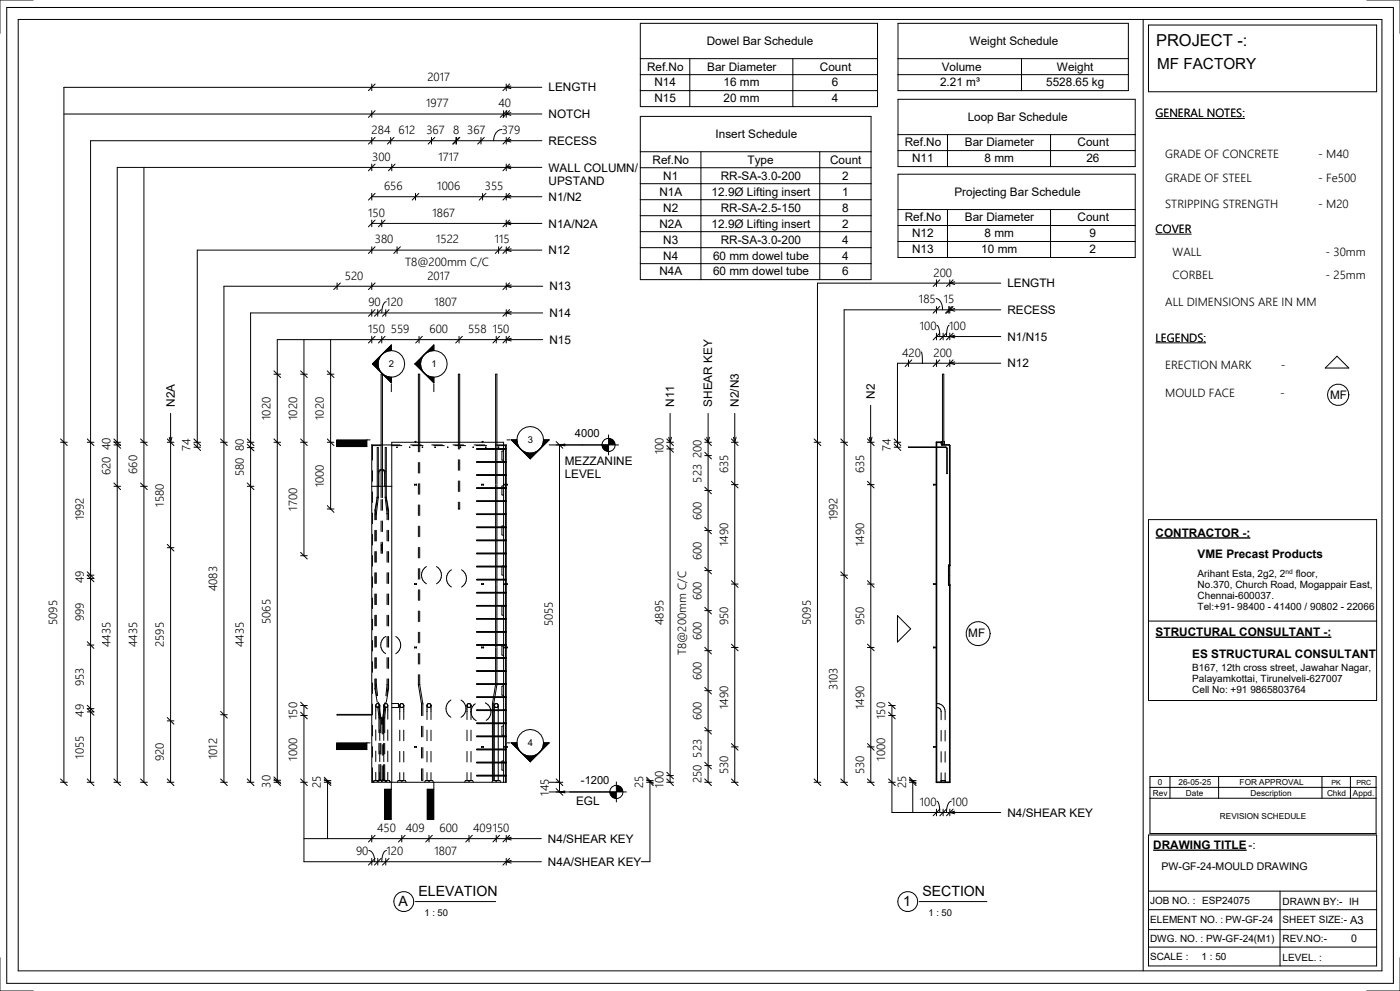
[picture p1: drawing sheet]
<svg xmlns="http://www.w3.org/2000/svg" width="420mm" height="297mm" viewBox="0 0 420 297" stroke-linecap="round" stroke-linejoin="round" font-family="sans-serif">
<g fill="#000">
<path d="M124.5 109.1l2.8-2.8-.6 .8-.5 2zM124.5 109.1h1.7l.1 1 1 1.8zM130.2 103.4v1.7l-2 .5-.9 .7zM127.3 111.9l.9 .7 2 .5v1.7zM101.1 131.9h9v2h-9zM119.1 134v.1zM122.9 134.1h.1zM126.8 134v.1zM130.6 134v.1zM134.4 134v.1zM138.2 134v.1zM141.9 134.1h.2z"/>
<path d="M145.7 134.1h.2zM149.6 134v.1zM153.4 131.9h1.7l.1 1 1.1 1.8zM159.1 135.9l2-.6 .8-.6-2.8 2.8zM156.3 134.7l.8 .6 2 .6v1.6zM163.1 131.9h1.7l-2.9 2.8 1.1-1.8zM168 133.4l1.5-.3v.6zM180.6 133.4h2v2a2 2 0 0 1-2-2zM182.6 131.4a2 2 0 0 1 2 2h-2zM128.2 236.6h2v9h-2z"/>
</g>
<g fill="none" stroke="#000" stroke-width=".3">
<path d="M111.5 25.2v2M111.5 33.2v2M112.5 33.2l-2 2M112.5 25.2l-2 2M150.6 38.8a3 3 0 0 0-2.5 3.4M151.1 33.2v2M151.9 25.2v2M151.9 33.2v2M152.1 33.2l-2 2M152.9 33.2l-2 2M152.9 25.2l-2 2M153.3 33.8l-1.5 .4 1.5 .4"/>
<path d="M153.3 25.8l-1.5 .4 1.5 .4M162.6 26.2h-143.4v208.3M162.6 34.2h-143.4M43.2 50.2v184.3M111.5 41.2v2M111.5 49.2v2M111.5 58v2M111.5 59h51.1M112.5 58l-2 2M112.5 49.2l-2 2M112.5 41.2l-2 2M117.2 41.2v2"/>
<path d="M117.6 49.2v2M118.2 41.2l-2 2M118.6 49.2l-2 2M124.7 58v2M125.7 58l-2 2M129.5 41.2v2M130.5 41.2l-2 2M136.8 41.2v2M137 41.2v2M137.8 41.2l-2 2M138 41.2l-2 2M144.3 41.2v2"/>
<path d="M144.8 58v2M145.3 41.2l-2 2M145.8 58l-2 2M151.9 41.2v2M151.9 49.2v2M151.9 58v2M152.9 41.2l-2 2M152.9 58l-2 2M152.9 49.2l-2 2M153.3 58.6l-1.5 .4 1.5 .4M153.3 49.8l-1.5 .4 1.5 .4M153.3 41.8l-1.5 .4 1.5 .4"/>
<path d="M162.6 50.2h-127.4v184.3M162.6 42.2h-135.4v192.3M111.5 66v2M111.5 74v2M111.5 67h51.1M112.5 74l-2 2M112.5 66l-2 2M114.5 66v2M115.6 66l-2.1 2M119.1 74v2M120.1 74l-2 2M149.6 74v2"/>
<path d="M150.6 74l-2 2M151.9 66v2M151.9 74v2M152.9 74l-2 2M152.9 66l-2 2M153.3 66.6l-1.5 .4 1.5 .4M153.4 74.6l-1.5 .4 1.5 .4M162.6 75h-103.4v59.1M101.1 84.8v2M102.1 84.8l-2 2M111.5 84.8v2M111.5 92.8v2"/>
<path d="M112.5 92.8l-2 2M112.5 84.8l-2 2M113.3 92.8v2M114.3 92.8l-2 2M115.7 92.8v2M115.9 90.4a3.2 3.2 0 0 0-1.4 3.4M116.7 92.8l-2 2M151.9 84.8v2M151.9 92.8v2M152.9 92.8l-2 2M152.9 84.8l-2 2M153.4 93.4l-1.5 .4 1.5 .4"/>
<path d="M153.4 85.4l-1.5 .4 1.5 .4M162.8 85.8h-95.6v148.7M162.8 93.8h-87.6v140.7M281 84.9h-35.7v47.7M281 92.9h-27.7v39.7M82.2 112.2h2M82.2 111.2l2 2M90.2 112.2h2M90.2 111.2l2 2M91.2 101.8v64.8M98.2 112.2h2M98.2 111.2l2 2"/>
<path d="M99.2 101.8v50.8M111.5 100.8v2M112.5 100.8l-2 2M114.5 100.8v2M115.6 100.8l-2.1 2M124.5 109.1l5.7 5.7v-1.7M124.5 109.1h1.7M125.7 100.8v2M126.2 109.1a4 4 0 0 0 4 4M126.7 100.8l-2 2M130.2 105.1a4 4 0 0 1 4 4 4 4 0 0 1-4 4M130.2 105.1a4 4 0 0 0-4 4 4 4 0 0 0 4 4"/>
<path d="M130.2 105.1a4 4 0 0 0-4 4M130.2 105.1v-1.7l-5.7 5.7M130.2 115.1v2.3M137.7 100.8v2M138.7 100.8l-2 2M148.9 100.8v2M149.9 100.8l-2 2M151.9 100.8v2M152.9 100.8l-2 2M153.4 101.4l-1.5 .4 1.5 .4M162.8 101.8h-79.6v132.7M272.6 108.9h-3.3v23.7"/>
<path d="M401.2 106.8l3.5 3.5h-7.1zM18.2 132.6h2M18.2 131.6l2 2M26.2 132.6h2M26.2 131.6l2 2M34.2 133.4h2M34.2 132.6h2M34.2 132.4l2 2M34.2 131.6l2 2M42.2 132.6h2M42.2 131.6l2 2M50.2 132.6h2"/>
<path d="M50.2 131.6l2 2M50.8 131.1l.4 1.5 .4-1.5M51.2 123.9v110.6M58.2 132.6h2M58.2 133.1l2 2M58.2 134.1h2M58.2 131.6l2 2M66.2 132.6h2M66.2 131.6l2 2M74.2 132.6h2M74.2 134.2h2M74.2 133.2l2 2"/>
<path d="M74.2 131.6l2 2M82.2 132.6h2M82.2 131.6l2 2M90.2 132.6h2M90.2 131.6l2 2M98.2 132.6h2M98.2 131.6l2 2M110.1 131.9v2h-9v-2h10M111.5 133.4v101.1h40.4v-101.1M111.5 133.4h8.5M111.5 133.4l.2 .2M111.7 133.6v4.3"/>
<path d="M111.7 133.6h2.5M117.4 133.6h3.2M119.1 134v.1zM122.9 134.1h.1zM123.2 133.4h3.2M123.8 133.6h3.2M124.6 132.6v-.3h.2v.3M124.6 132.4h.2M125.5 135.5v-23.3h.4v23.3M125.5 138.6v3.2M125.9 138.6v3.2M126.8 134v.1z"/>
<path d="M129.6 133.4h3.1M130.1 133.6h3.2M130.6 134v.1zM134.4 134v.1zM135.9 133.4h3.2M136.5 133.6h3.2M137.5 134.6v-22.4h.4v22.4M137.5 137.8v3.2M137.9 137.8v3.2M138.2 134v.1zM141.9 134.1h.2zM142.3 133.4h3.2"/>
<path d="M142.9 133.6h3.1M143.1 134.5l8.8 .1-8.8 .1zM143.1 138.4l8.8 .1-8.8 .1zM144.7 132.4h.2M144.7 132.6v-.3h.2v.3M145.7 134.1h.2zM148.6 133.4h3.3M148.7 134.5v-22.3h.4v22.3M148.7 134.7v3.7M148.7 138.6v3.7M149.1 134.7v3.7M149.1 138.6v3.7"/>
<path d="M149.2 133.6h2.5M149.6 134v.1zM151.1 135.1l-.5 .2v2.6l.5 .2M151.1 134.5v-1.9h-33.5v101.9M151.1 134.7v3.7M151.1 138.6v3.7M151.7 133.6v.9M151.7 134.7v3.7M151.7 138.6v3.7M151.9 133.4l-.2 .2M152.1 131.9h1M155.1 131.9a4 4 0 0 1 4-4 4 4 0 0 1 4 4"/>
<path d="M155.1 131.9a4 4 0 0 0 4 4 4 4 0 0 0 4-4M155.1 131.9a4 4 0 0 0 4 4M155.1 131.9h-1.7l5.7 5.6M159.1 135.9v1.6M163.1 131.9a4 4 0 0 1-4 4M163.1 131.9h1.7l-5.7 5.6M164.8 133.4h20.8M168 133.4l1.5-.3v.6zM182.6 130.4v6M200.1 132.6h2M200.1 133.6l2 2M200.1 134.6h2"/>
<path d="M200.1 131.6l2 2M200.7 131.1l.4 1.5 .4-1.5M201.1 123.9v110.6M211.5 132.6h2M211.5 135.6l2 2M211.5 136.6h2M211.5 131.6l2 2M212.1 131.1l.4 1.5 .4-1.5M212.5 123.9v110.6M219.5 132.6h2M219.5 131.6l2 2M220.1 131.1l.4 1.5 .4-1.5"/>
<path d="M220.5 123.9v110.6M272.6 134l11.4 .1 .2 .4v7.5h-.1v-7.5l-.2-.3-11.3-.1zM282.8 133.4v-21.2h.4v21.2M282.8 132.3l-.2 .1v1M283.2 132.3l.2 .1v1M34.2 145.8h2M34.2 144.8l2 2M42.2 145.8h2M42.2 144.8l2 2M74.2 145.8h2M74.2 144.8l2 2M98.2 152.6h2"/>
<path d="M98.2 151.6l2 2M111.5 145.8h6.1M111.7 141.1v3.2M111.7 147.5v3.2M111.7 153.8v3.2M112.5 159v3.2M112.6 159v3.2M112.9 159v3.2M112.9 154.1v1.7M112.9 154.1h.1M113 149.9a17.4 17.4 0 0 0-.5 5.9M113.2 149.1l-.1 .6"/>
<path d="M113.2 149.1l-.6 6.7M113.2 149.1h.1M113.5 149.1h.1M113.5 149l-.6 5.1M113.5 149v-14.8h-.3v14.9M113.7 145.8v-4a.87 .87 0 0 1 .8-.9 .87 .87 0 0 1 .9 .9v4M114.3 140.9v8.3M114.3 149.7v3.3M114.3 156.2v3.2M114.7 140.7v-28.5h-.4v28.5M114.7 140.9v8.3M114.7 149.7v3.3"/>
<path d="M114.7 156.2v3.2M115.6 141.4a1.11 1.11 0 0 0-1.1-.7 1.11 1.11 0 0 0-1 .7M115.9 149v-14.8h-.3v14.8l.5 5M115.9 149h.1M115.9 149v.1M115.9 149.1h.1M115.9 149.1l.6 6.7M115.9 149.1l.1 .6M116.1 149.9a17.4 17.4 0 0 1 .5 5.9M116.1 154h.1M116.1 154v1.8M116.1 159v3.2"/>
<path d="M116.5 159v3.2M116.6 159v3.2M124.4 145.2h.6v.2h-.6zM124.4 145.2v.2M124.9 145.2v.2M125.5 145v3.2M125.5 151.4v3.1M125.5 157.7v3.2M125.9 145v3.2M125.9 151.4v3.1M125.9 157.7v3.2M137.5 150.5v2.1h.4v-2.1"/>
<path d="M137.5 144.2v3.2M137.9 144.2v3.2M143.1 142.3l8.8 .1-8.8 .1zM143.1 146.3h8.8l-8.8 .1zM143.1 150.2l8.8 .1h-8.8zM143.1 154.1l8.8 .1-8.8 .1zM143.1 158l8.8 .1-8.8 .1zM144.5 145.2h.6l-.1 .2h-.5zM144.5 145.2v.2M148.7 142.5v2.7M148.7 145.4v.9M148.7 146.4v3.8"/>
<path d="M148.7 150.3v3.8M148.7 154.3v3.7M148.7 158.2v3.7M149.1 142.5v2.7M149.1 145.4v.9M149.1 146.4v3.8M149.1 150.3v3.8M149.1 154.3v3.7M149.1 158.2v3.7M150.6 146.4v1.9l.5 .2M150.6 158.2v2.1l.5 .2M151.1 145.5l-.5 .2v.6"/>
<path d="M151.1 157.5l-.5 .2v.3M151.1 142.5v3.8M151.1 146.4v3.8M151.1 150.3v3.8M151.1 154.3v3.7M151.1 158.2v3.7M151.1 145.2h1.1v.2h-1.1M151.7 142.5v3.8M151.7 146.4v3.8M151.7 150.3v3.8M151.7 154.3v3.7M151.7 158.2v3.7"/>
<path d="M152.1 145.2v.2M211.5 158l2 2M211.5 159h2M211.5 146l2 2M211.5 147h2M219.5 144.3l2 2M219.5 145.3h2M280.2 145.2v.2M281 145.2h-.9v.2h.9M26.2 171.4l2 2h-2M26.2 172.4h2M26.2 172.4l2 2"/>
<path d="M50.2 163.2l2 2M50.2 164.2h2M90.2 165.6l2 2M90.2 166.6h2M111.7 160.2v3.2M111.7 166.6v3.1M111.7 172.9v3.2M111.7 179.3v3.2M112.5 165.4v3.2M112.5 171.7v3.2M112.5 178.1v3.2M112.6 165.3v3.2"/>
<path d="M112.6 171.7v3.2M112.6 178.1v3.2M112.9 165.3v3.2M112.9 171.7v3.2M112.9 178.1v3.2M114.4 163.2v2M114.7 163.2v2M114.7 162.5v3.3h-.4v-3.3M116.1 165.4v3.1M116.1 171.7v3.2M116.1 178.1v3.2M116.5 165.4v3.1"/>
<path d="M116.5 171.7v3.2M116.5 178.1v3.2M116.6 165.4v3.2M116.6 171.7v3.2M116.6 178.1v3.2M124.4 175h.6v.2h-.6zM124.4 175v.2M124.9 175v.2M125.5 164.1v3.2M125.5 170.5v3.1M125.5 176.8v3.2M125.9 164.1v3.2"/>
<path d="M125.9 170.5v3.1M125.9 176.8v3.2M127.9 169.9a2.99 2.99 0 0 0 0 5.1M131 169.9a2.99 2.99 0 0 1 0 5.1M135.5 170.8a2.99 2.99 0 0 0 0 5.2M138.5 170.8a2.99 2.99 0 0 1 0 5.2M143.1 161.9l8.8 .1-8.8 .1zM143.1 165.8l8.8 .1-8.8 .1zM143.1 169.8h8.8l-8.8 .1zM143.1 173.7l8.8 .1h-8.8zM143.1 177.6l8.8 .1-8.8 .1zM144.5 175h.6l-.1 .2h-.5z"/>
<path d="M144.5 175v.2M148.7 162.1v3.7M148.7 166v3.8M148.7 169.9v3.8M148.7 173.8v1.2M148.7 175.2v2.4M148.7 177.8v3.7M149.1 162.1v3.7M149.1 166v3.8M149.1 169.9v3.8M149.1 173.8v1.2M149.1 175.2v2.4"/>
<path d="M149.1 177.8v3.7M150.6 169.9v2.4l.5 .2M151.1 169.5l-.5 .2M151.1 162.1v3.7M151.1 166v3.8M151.1 169.9v3.8M151.1 173.8v3.8M151.1 177.8v3.7M151.1 175h1.1v.2h-1.1M151.7 162.1v3.7M151.7 166v3.8M151.7 169.9v3.8"/>
<path d="M151.7 173.8v3.8M151.7 177.8v3.7M152.1 175v.2M211.5 170l2 2M211.5 171h2M219.5 174.1l2 2M219.5 175.1h2M280.2 175v.2M281 175h-.9v.2h.9M284.7 169.5l.3-.1v6h-.3M26.2 192.4l2 2M26.2 193.4h2"/>
<path d="M111.7 185.6v3.2M111.7 192v3.2M111.7 198.4v3.1M112.5 184.5v3.2M112.5 190.8v3.2M112.5 197.2v3.2M112.6 184.4v3.2M112.6 190.8v3.2M112.6 197.2v3.1M112.9 184.4v3.2M112.9 190.8v3.2M112.9 197.2v3.1"/>
<path d="M115.7 190.8a2.99 2.99 0 0 0 0 5.2M116.1 184.4v3.2M116.1 190.8v3.2M116.1 197.2v3.1M116.5 184.4v3.2M116.5 190.8v3.2M116.5 197.2v3.1M116.6 184.5v3.2M116.6 190.8v3.2M116.6 197.2v3.2M118.8 190.8a2.99 2.99 0 0 1 0 5.2M124.4 194h.6v.2h-.6z"/>
<path d="M124.4 194v.2M124.9 194v.2M125.5 183.2v3.2M125.5 189.5v3.2M125.5 195.9v3.2M125.9 183.2v3.2M125.9 189.5v3.2M125.9 195.9v3.2M143.1 181.5l8.8 .1-8.8 .1zM143.1 185.4l8.8 .1-8.8 .1zM143.1 189.3l8.8 .1-8.8 .1zM143.1 193.3h8.8l-8.8 .1z"/>
<path d="M143.1 197.2l8.8 .1h-8.8zM144.5 194h.6l-.1 .2h-.5zM144.5 194v.2M148.7 181.7v3.7M148.7 185.6v3.7M148.7 189.5v3.8M148.7 193.4v.6M148.7 194.2v3M148.7 197.3v3.8M149.1 181.7v3.7M149.1 185.6v3.7M149.1 189.5v3.8"/>
<path d="M149.1 193.4v.6M149.1 194.2v3M149.1 197.3v3.8M150.8 181.7l-.2 .1v2.6l.5 .2M151.1 193.6l-.5 .2v2.6l.5 .2M151.1 181.7v3.7M151.1 185.6v3.7M151.1 189.5v3.8M151.1 193.4v3.8M151.1 197.3v3.8M151.1 194h1.1v.2h-1.1M151.7 181.7v3.7"/>
<path d="M151.7 185.6v3.7M151.7 189.5v3.8M151.7 193.4v3.8M151.7 197.3v3.8M152.1 194v.2M211.5 194.1l2 2M211.5 195.1h2M211.5 182.1l2 2M211.5 183.1h2M219.5 193.1l2 2M219.5 194.1h2M269.3 184.6l3.9 3.9-3.9 4z"/>
<path d="M280.2 194v.2M281 194h-.9v.2h.9M26.2 211.5l2 2M26.2 213.4h2M28.2 212.5h-2l2 1.9M50.2 215.1l2 2M50.2 216.1h2M66.2 213.3l2 2M66.2 214.3h2M111.5 214.2h-10.4v.2h10.4M111.7 204.7v3.2M111.7 211.1v3.2"/>
<path d="M111.7 217.5v3.1M112.5 203.6a21.6 21.6 0 0 0 .7 6.9M112.6 203.5l.4 5.1M112.8 211.5v4.1M112.8 218.8v3.2M112.8 211.5a.6 .6 0 0 0 .6 .6 .6 .6 0 0 0 .6-.6M112.8 211.5a.6 .6 0 0 1 .6-.6 .6 .6 0 0 1 .6 .6M112.9 203.5l.4 5.1M113.3 211.7l.4 3.5v4.5M113.5 210.5a28.2 28.2 0 0 1 .8 9.2M113.6 211.7l.4 3.5v4.5M114 211.5v4.1"/>
<path d="M114 218.8v3.2M114.4 215.1v2M114.7 215.1v2M115.1 215.3l-.1 4.8M115.2 211.5v10.5M115.2 211.5a.6 .6 0 0 0 .6 .6 .6 .6 0 0 0 .6-.6M115.2 211.5a.6 .6 0 0 1 .6-.6 .6 .6 0 0 1 .6 .6M115.5 211.7l-.4 3.5M115.6 210.5a29.4 29.4 0 0 0-.9 9.6M115.8 211.8l-.4 3.4v4.5M116.1 203.5l-.3 5.1M116.4 211.5v4.1"/>
<path d="M116.4 218.8v3.2M116.5 203.5l-.4 5.1M116.6 203.6a21.6 21.6 0 0 1-.7 6.9M117.6 210.9h2v1.2h-2M120 211.5v.3l.6 .3M120 211.5v4.2M120 218.9v3.2M120 211.5l.1 .4 .4 .2M120 211.2v.3M120 211.2h.1M120.5 210.9l-.5 .3M120.6 210.9l.5 .3 .1 .3"/>
<path d="M120.6 210.9l-.3 .1-.3 .5M120.6 210.9l.4 .2 .2 .4M121.2 211.5l-.2 .4-.4 .2M121.2 211.5l-.3 .5-.3 .1M121.2 211.5v4.2M121.2 218.9v3.2M125.5 202.3l.1 3a28.8 28.8 0 0 1 .9 9.2M125.9 202.3v3a29.1 29.1 0 0 1 1 9.2M126.5 217.7v3.2M126.9 217.7v3.2M128.1 211.5l.1 .3 .5 .3M128.1 211.5v4.2"/>
<path d="M128.1 218.9v3.2M128.1 211.5l.2 .4 .4 .2M128.2 211.2l-.1 .3M128.2 211.2h.1M128.7 210.9l-.5 .3M128.7 210.9l.5 .3 .1 .3M128.7 210.9l-.3 .1-.3 .5M128.7 210.9l.4 .2 .2 .4M129.3 211.5l-.2 .4-.4 .2M129.3 211.5l-.3 .5-.3 .1M129.3 211.5v4.2M129.3 218.9v3.2"/>
<path d="M135.3 209.9a2.99 2.99 0 0 0 0 5.1M138.3 209.9a2.99 2.99 0 0 1 0 5.1M140.1 211.5l.1 .3 .5 .3M140.1 211.5v4.2M140.1 218.9v3.2M140.1 211.5l.2 .4 .4 .2M140.2 211.2l-.1 .3M140.2 211.2h.1M140.7 210.9l-.5 .3M140.7 210.9l.5 .3 .1 .3M140.7 210.9l-.3 .1-.3 .5M140.7 210.9l.5 .2 .1 .4"/>
<path d="M141.3 211.5l-.1 .4-.5 .2M141.3 211.5l-.3 .5-.3 .1M141.3 211.5v4.2M141.3 218.9v3.2M142.6 211a2.98 2.98 0 0 0 .2 5M142.8 216h.1M143.1 201.1l8.8 .1-8.8 .1zM143.1 205l8.8 .1-8.8 .1zM143.1 208.9l8.8 .1-8.8 .1zM143.1 212.9h8.8l-8.8 .1zM143.1 216.8h8.8l-8.8 .1zM145.6 210.7a2.81 2.81 0 0 1 1.6 2.2"/>
<path d="M147.3 213a2.88 2.88 0 0 1-1.4 3M147.8 213v3.8M147.8 216.9v3.8M148.1 209.1l-.3 3.8M148.2 213v3.8M148.2 216.9v3.8M148.3 211.5l.1 .3 .5 .3M148.3 211.5v1.4M148.3 213v3.8M148.3 216.9v3.8M148.3 211.5l.2 .4 .4 .2M148.4 211.2l-.1 .3"/>
<path d="M148.4 211.2h.1M148.5 209.1l-.3 1.9v1.9M148.7 205.2l-.6 3.7M148.7 201.3v3.7M148.9 210.9l-.5 .3M148.9 210.9l.5 .3 .1 .3M148.9 210.9l-.3 .1-.3 .5M148.9 210.9l.4 .2 .2 .4M149.1 205.2l-.6 3.7M149.1 201.3v3.7M149.5 211.5l-.2 .4-.4 .2M149.5 211.5l-.3 .5-.3 .1"/>
<path d="M149.5 211.5v1.4M149.5 213v3.8M149.5 216.9v3.8M151.1 205.6l-.5 .2v2.6l.5 .2M151.1 217.6l-.5 .2v2.6l.5 .2M151.1 201.3v3.7M151.1 205.2v3.7M151.1 209.1v3.8M151.1 213v3.8M151.1 216.9v3.8M151.7 201.3v3.7M151.7 205.2v3.7"/>
<path d="M151.7 209.1v3.8M151.7 213v3.8M151.7 216.9v3.8M211.5 218.1l2 2M211.5 219.1h2M211.5 206.1l2 2M211.5 207.1h2M281 210.9h.2a2.4 2.4 0 0 1 2.4 2.4v2.5M281 212.1a1.22 1.22 0 0 1 1.4 1.2v2.5M282.4 219v3.1M283.6 219v3.1M18.2 234.5h2"/>
<path d="M18.2 233.5l2 2M26.2 234.5h2M26.2 233.5l2 2M34.2 234.5h2M34.2 233.5l2 2M42.2 234.5h2M42.2 233.5l2 2M50.2 234.5h2M50.2 233.5l2 2M66.2 234.5h2M66.2 233.5l2 2M74.2 234.5h2"/>
<path d="M74.2 233.5l2 2M82.2 233.9h2M82.2 234.5h2M82.2 233.5l2 2M82.2 232.9l2 2M91.2 234.5v23.8h20.3M98.3 234.5v16.9M111.7 223.8v3.2M111.7 230.2v4.3M112.8 225.2v3.1M112.8 231.5v2.5M113.1 234l.1 .1"/>
<path d="M113.1 234h-.9l-.2 .5M113.2 234.1h.1M113.2 234.1l.1 .1M113.3 234.2h.1M113.3 234.1h.1M113.5 234.1l-.1 .1M113.5 234.1h.1M113.6 234h.8l.1 .3 .2-.3h.8M113.6 234l-.1 .1M113.7 229.2v4.5h.6v-4.5M113.7 222.8v3.2M114 225.2v3.1"/>
<path d="M114 231.5v2.5M114 222.8v3.2M114 229.2v4.5M114.3 222.8v3.2M114.7 229.6v4.1h.3v-4.1M114.7 223.2v3.2M115 223.2v3.2M115.1 222.8l.1 5.5M115.1 229.2l.1 4.8M115.4 229.2v4.5h-.3M115.4 222.8v3.2M115.5 234l.1 .1"/>
<path d="M115.6 234.1h.1M115.6 234.1l.1 .1M115.7 234.2h.1M115.7 234.1h.1M115.9 234.1l-.1 .1M115.9 234.1h.1M116 234h.9l.2 .5M116 234l-.1 .1M116.4 225.2v3.1M116.4 231.5v2.5M120 225.3v3.1M120 231.6v2.4"/>
<path d="M120.7 234.1l-1.2-.1-.2 .5M120.8 234h.9l.2 .5M120.8 234l-.1 .1M121.2 225.3v3.1M121.2 231.6v2.4M124.4 223.8h.6v.2h-.6zM124.4 223.8v.2M124.9 223.8v.2M126.5 230.5v3.4h.4v-3.4M126.5 224.1v3.2M126.9 224.1v3.2M127.4 234.5l.2-.5h2.2l.2 .5"/>
<path d="M128.1 225.3v3.1M128.1 231.6v2.4M129.3 225.3v3.1M129.3 231.6v2.4M130.2 234.5v11.1h-2v-9h2M139.4 234.5l.2-.5h2.2l.2 .5M140.1 225.3v3.1M140.1 231.6v2.4M141.3 225.3v3.1M141.3 231.6v2.4M143.1 220.7l8.8 .1h-8.8zM143.1 224.6l8.8 .1-8.8 .1z"/>
<path d="M143.1 228.5l8.8 .1-8.8 .1zM143.1 232.4l8.8 .1-8.8 .1zM144.5 223.8h.6l-.1 .2h-.5zM144.5 223.8v.2M147.6 234.5l.2-.5h2.2l.2 .5M147.8 232.6v1.3h.4v-1.3M147.8 220.8v3.8M147.8 224.8v3.7M147.8 228.7v3.7M148.2 220.8v3.8M148.2 224.8v3.7M148.2 228.7v3.7"/>
<path d="M148.3 220.8v3.8M148.3 224.8v3.7M148.3 228.7v3.7M148.3 232.6v1.4M149.5 220.8v3.8M149.5 224.8v3.7M149.5 228.7v3.7M149.5 232.6v1.4M150.6 228.7v2.1l.5 .2M151.1 228l-.5 .2v.3M151.1 220.8v3.8M151.1 224.8v3.7"/>
<path d="M151.1 228.7v3.7M151.1 232.6v1.9M151.1 223.8h1.1v.2h-1.1M151.7 220.8v3.8M151.7 224.8v3.7M151.7 228.7v3.7M151.7 232.6v1.9M152.1 223.8v.2M164.8 234.5h3.2M164.8 237.4h3.2M195 234.5v23.8h-2.6M200.1 234.5h2"/>
<path d="M200.1 233.5l2 2M200.1 231.5l2 2M200.1 232.5h2M211.5 234.5h2M211.5 233.5l2 2M211.5 228.5l2 2M211.5 229.5h2M219.5 234.5h2M219.5 233.5l2 2M219.5 222.9l2 2M219.5 223.9h2M267.6 234.5v9.1h13.4"/>
<path d="M273.9 234.5v9.1M280.2 223.8v.2M281 223.8h-.9v.2h.9M282.2 234.5l.2-.5h1.1l.2 .5M282.4 225.3v3.2M282.4 231.7v2.4M283.6 225.3v3.2M283.6 231.7v2.4M91.2 251.4h20.3"/>
<circle cx="401.5" cy="118.4" r="3.2"/>
<circle cx="182.6" cy="133.4" r="2"/>
<circle cx="293.5" cy="190" r="3.6"/>
</g>
<path d="M281 132.6h1.4l.2 .8h2.2l.2 .2v35.9h-.3v5.9h.3v59.1h-4z" fill="none" stroke="#000" stroke-width=".5"/>
<path d="M172.5 128h7.4v3.8h-7.4z" fill="#fff"/>
<g fill="none" stroke="#000" stroke-width=".3">
<path d="M168 237.4l1.5-.2v.5zM168 237.4h19.9M184.9 234.4v6"/>
<circle cx="184.9" cy="237.4" r="2"/>
</g>
<path d="M168 237.4l1.5-.2v.5zM182.9 237.4h2v2a2 2 0 0 1-2-2zM184.9 235.4a2 2 0 0 1 2 2h-2z" fill="#000"/>
<path d="M174.3 232h8.6v3.9h-8.6z" fill="#fff"/>
<g fill="none" stroke="#000" stroke-width=".3">
<path d="M2 2.2h416.1v292.6h-416.1zM5.5 5.8h409.2v285.3h-409.2zM10 0h-10v10M343 5.8v285.3M344.6 7.5h68.5v20h-68.5zM410.1 0h10v10M280.9 89.5a2.98 2.98 0 0 1 1.9 3.4M281 92.9h19.3M281 84.9h19.3M281 83.9v2M281 91.9v2M281 99.9v2"/>
<path d="M281.1 97.5a4 4 0 0 1 .9 3.4M282 99.9l-2 2M282 91.9l-2 2M282 83.9l-2 2M283 99.9v2M284 99.9l-2 2M284.7 91.9v2M284.8 97.5a4.2 4.2 0 0 0-.8 3.4M285 83.9v2M285 91.9v2M285 99.9v2M285.7 91.9l-2 2"/>
<path d="M286 99.9l-2 2M286 91.9l-2 2M286 83.9l-2 2M286.5 92.5l-1.5 .4 1.5 .4M286.5 84.5l-1.5 .4 1.5 .4M111.8 109.1l5.6 5.7v-1.7M111.8 109.1h1.6M113.4 109.1a4 4 0 0 0 4 4M117.4 105.1a4 4 0 0 1 4 4 4 4 0 0 1-4 4M117.4 105.1a4 4 0 0 0-4 4 4 4 0 0 0 4 4M117.4 105.1a4 4 0 0 0-4 4M117.4 105.1v-1.7l-5.6 5.7"/>
<path d="M117.4 115.1v2.3M272.6 108.9h27.7M272.6 107.9v2M273.6 107.9l-2 2M276.5 105.5l.3 3.4M281 100.9h19.3M281 107.9v2M282 107.9l-2 2M285 107.9v2M286 107.9l-2 2M286.5 108.5l-1.5 .4 1.5 .4M286.5 100.5l-1.5 .4 1.5 .4"/>
<path d="M166.9 132.4l2 2M166.9 133.4h2M167.9 133.4v104M244.3 132.6h2M244.3 131.6l2 2M245.3 132.6v101.9M252.3 132.6h2M252.3 131.6l2 2M253.3 132.6v101.9M260.3 132.6h2M260.3 131.6l2 2M260.8 131.1l.4 1.5 .4-1.5"/>
<path d="M261.2 121.5l.1 113M268.3 133.1l2 2M268.3 134.1h2M268.3 131.6l2 2M268.3 132.6h2M269.3 132.6v1.5M260.3 144.3l2 2M260.3 145.3h2M344.6 155.8h68.5v54.2h-68.5zM252.3 171.4l2 2M252.3 172.4h2M260.3 174.1l2 2"/>
<path d="M260.3 175.1h2M260.3 193.1l2 2M260.3 194.1h2M344.6 186.2h68.5M90.2 210.5l2 2M90.2 211.5h2M90.2 213.5l2 2M90.2 214.5h2M91.2 211.5v23M266.6 211.5h2M266.6 214.5h2M266.6 213.5l2 2"/>
<path d="M266.6 210.5l2 2M267.6 211.5v23M90.2 234.5h2M90.2 233.5l2 2M97.3 234.5h2M97.3 233l2 2M97.3 234h2M97.3 233.5l2 2M98.3 234v.5M110.1 222.7v2h-9v-2h10M117.4 234.5v11.1h-2v-9h2M152.1 222.7h1"/>
<path d="M155.1 222.7a4 4 0 0 1 4-4 4 4 0 0 1 4 4M155.1 222.7a4 4 0 0 0 4 4 4 4 0 0 0 4-4M155.1 222.7a4 4 0 0 0 4 4M155.1 222.7h-1.7l5.7 5.7M159.1 226.7v1.7M163.1 222.7a4 4 0 0 1-4 4M163.1 222.7h1.7l-5.7 5.7M166.9 236.4l2 2M166.9 237.4h2M166.9 233.5l2 2M166.9 234.5h2M194 234.5h2"/>
<path d="M194 234h2M194 233l2 2M194 233.5l2 2M195 234v.5M244.3 234.5h2M244.3 233.5l2 2M252.3 234.5h2M252.3 233.5l2 2M260.3 234.5h2M260.3 233.5l2 2M260.3 222.9l2 2M260.3 223.9h2"/>
<path d="M266.6 234.5h2M266.6 233.5l2 2M272.9 234.5h2M272.9 234h2M272.9 233.5l2 2M272.9 233l2 2M273.9 234v.5M110.7 255a3 3 0 0 1 1.8 3.3M111.5 250.4v2M111.5 257.3v2M112.5 250.4l-2 2M112.5 257.3l-2 2"/>
<path d="M113.4 257.3v2M114.4 257.3l-2 2M115.8 257.3v2M116 255a3.2 3.2 0 0 0-1.4 3.3M116.8 257.3l-2 2M120.6 250.4v2M121.6 250.4l-2 2M128.7 250.4v2M129.7 250.4l-2 2M140.7 250.4v2M141.7 250.4l-2 2M148.9 250.4v2"/>
<path d="M149.9 250.4l-2 2M151.9 250.4v2M151.9 257.3v2M152.9 250.4l-2 2M152.9 257.3l-2 2M153.4 251l-1.5 .4 1.5 .4M153.4 257.9l-1.5 .4 1.5 .4M162.4 251.4h-50.9M162.4 258.3h-50.9M281 243.6h19.3M281 242.6v2M281.2 240.2a4.2 4.2 0 0 1 .8 3.4"/>
<path d="M282 242.6l-2 2M283 242.6v2M284 242.6l-2 2M285 242.6v2M285.4 240.2a3.1 3.1 0 0 0-1.4 3.4M286 242.6l-2 2M286.5 243.2l-1.5 .4 1.5 .4M344.6 250.3h68.5v39.3h-68.5zM344.6 272.7h68.5M344.6 267.2h68.5M344.6 278.7h68.5M384.1 267.2v22.4"/>
<path d="M0 287.1v10h10M344.6 283.9h68.5M420.1 287.1v10h-10"/>
</g>
<path d="M111.8 109.1l2.8-2.8-1 1.8-.2 1zM111.8 109.1h1.6l.2 1 1 1.8zM117.4 103.4v1.7l-2 .5-.8 .7zM114.6 111.9l.8 .7 2 .5v1.7zM101.1 222.7h9v2h-9zM115.4 236.6h2v9h-2zM153.4 222.7h1.7l.5 2 .7 .8zM159.1 226.7l2-.5 .8-.7-2.8 2.9zM156.3 225.5l.8 .7 2 .5v1.7zM163.1 222.7h1.7l-2.9 2.8 1.1-1.8z" fill="#000"/>
<g fill="#fff">
<path d="M346.9 9.5h27.5v5.4h-27.5z"/>
<path d="M405.1 273.8h4.1v3.9h-4.1z"/>
<path d="M346.8 187.4h51.8v4.1h-51.8z"/>
<path d="M357.7 193.9h54.2v4.1h-54.2z"/>
<path d="M346 251.2h27.6v4.2h-27.6z"/>
<path d="M373.6 251.2h1v4.2h-1z"/>
<path d="M374.6 251.2h2.2v4.2h-2.2z"/>
<path d="M346.8 157.6h27.9v4.1h-27.9z"/>
<path d="M359.3 164.1h37.3v4.1h-37.3z"/>
<path d="M359.7 285.1h8.4v3.3h-8.4z"/>
<path d="M405.5 279.4h1.7v3.7h-1.7z"/>
<path d="M367.7 274.1h14.3v3.3h-14.3z"/>
<path d="M347.2 16.6h29.6v5.1h-29.6z"/>
<path d="M348.5 258h44.2v3.6h-44.2z"/>
<path d="M361.9 279.8h20.4v3.3h-20.4z"/>
<path d="M404.8 268.8h2.9v3.3h-2.9z"/>
<path d="M360.7 268.5h14.3v3.3h-14.3z"/>
</g>
<path d="M346.8 161.3h28.4M346.8 191h52.7M346 254.9h28.1" fill="none" stroke="#000" stroke-width=".41"/>
<g fill="none" stroke="#000" stroke-width=".3">
<path d="M192.1 7h71.2v25h-71.2zM192.1 17.6h71.2M207 17.6v14.4M237.9 17.6v14.4M269.4 7h69.2v20.2h-69.2zM269.4 17.6h69.2M306.5 17.6v9.6M192.1 27.2h71.2M192.1 22.4h71.2M192.1 34.9h69.3v48.9h-69.3zM269.4 22.4h69.2M269.4 29.8h71.2v20.1h-71.2z"/>
<path d="M346.7 35.5h26.8M192.1 59.9h69.3M192.1 55.1h69.3M192.1 50.3h69.3M192.1 45.5h69.3M210.3 45.5v38.3M246 45.5v38.3M269.4 52.2h71.2v25h-71.2zM269.4 45.1h71.2M269.4 40.4h71.2M284.3 40.4v9.5M315.2 40.4v9.5"/>
<path d="M192.1 79h69.3M192.1 74.2h69.3M192.1 69.5h69.3M192.1 64.7h69.3M269.4 72.4h71.2M269.4 67.6h71.2M269.4 62.8h71.2M284.3 62.8v14.4M315.2 62.8v14.4M346.7 70.2h10.8M346.7 102.8h15.2M345 232.8h67.9v17.1h-67.9z"/>
<path d="M345 236h67.9M345 239.3h67.9M351.1 232.8v6.5M365.7 232.8v6.5M396.7 232.8v6.5M405.2 232.8v6.5M124.7 270.3h24M275.9 270.3h20.2"/>
<circle cx="121.2" cy="270.3" r="3"/>
<circle cx="272.4" cy="270.3" r="3"/>
</g>
<text font-size="4.9" x="346.9" y="13.9">PROJECT -:</text>
<text font-size="4.6" x="347.2" y="20.7">MF FACTORY</text>
<g font-size="4.2">
<text x="125.6" y="268.6">ELEVATION</text>
<text x="276.8" y="268.6">SECTION</text>
<text x="119.6" y="271.8">A</text>
<text x="271" y="271.8">1</text>
</g>
<g font-size="3.5">
<text x="212.1" y="13.4">Dowel Bar Schedule</text>
<text x="290.9" y="13.4">Weight Schedule</text>
<text x="194.1" y="21.1">Ref.No</text>
<text x="212.2" y="21.1">Bar Diameter</text>
<text x="246" y="21.1">Count</text>
<text x="282.6" y="21.1">Volume</text>
<text x="317.1" y="21.1">Weight</text>
<text x="128.2" y="24.2">2017</text>
<text x="164.6" y="27.4">LENGTH</text>
<text x="196.4" y="25.9">N14</text>
<text x="217.1" y="25.9">16 mm</text>
<text x="249.6" y="25.9">6</text>
<text x="282.1" y="25.9">2.21 m³</text>
<text x="313.9" y="25.9">5528.65 kg</text>
<text x="127.9" y="32.2">1977</text>
<text x="149.6" y="32.2">40</text>
<text x="164.6" y="35.4">NOTCH</text>
<text x="196.4" y="30.7">N15</text>
<text x="217.1" y="30.7">20 mm</text>
<text x="249.6" y="30.7">4</text>
<text x="346.7" y="35.2">GENERAL NOTES:</text>
<text x="111.5" y="40.2">284</text>
<text x="119.6" y="40.2">612</text>
<text x="127.9" y="40.2">367</text>
<text x="135.9" y="40.2">8</text>
<text x="140.2" y="40.2">367</text>
<text x="150.6" y="40.2">379</text>
<text x="214.7" y="41.3">Insert Schedule</text>
<text x="290.4" y="36.2">Loop Bar Schedule</text>
<text x="164.6" y="43.4">RECESS</text>
<text x="271.5" y="43.9">Ref.No</text>
<text x="289.5" y="43.9">Bar Diameter</text>
<text x="323.3" y="43.9">Count</text>
<text x="349.6" y="47.3">GRADE OF CONCRETE</text>
<text x="395.5" y="47.3">- M40</text>
<text x="111.7" y="48.2">300</text>
<text x="131.6" y="48.2">1717</text>
<text x="164.6" y="51.4">WALL COLUMN/</text>
<text x="195.8" y="49">Ref.No</text>
<text x="199" y="53.8">N1</text>
<text x="216.3" y="53.8">RR-SA-3.0-200</text>
<text x="224.3" y="49">Type</text>
<text x="249.1" y="49">Count</text>
<text x="252.7" y="53.8">2</text>
<text x="273.7" y="48.7">N11</text>
<text x="295.4" y="48.7">8 mm</text>
<text x="326" y="48.7">26</text>
<text x="115.3" y="57">656</text>
<text x="131.2" y="57">1006</text>
<text x="145.5" y="57">355</text>
<text x="164.6" y="55.4">UPSTAND</text>
<text x="197.8" y="58.6">N1A</text>
<text x="213.5" y="58.6">12.9Ø Lifting insert</text>
<text x="252.7" y="58.6">1</text>
<text x="286.4" y="58.7">Projecting Bar Schedule</text>
<text x="349.6" y="54.6">GRADE OF STEEL</text>
<text x="395.5" y="54.6">- Fe500</text>
<text x="110.5" y="65">150</text>
<text x="129.7" y="65">1867</text>
<text x="164.6" y="60.2">N1/N2</text>
<text x="199" y="63.4">N2</text>
<text x="216.3" y="63.4">RR-SA-2.5-150</text>
<text x="252.7" y="63.4">8</text>
<text x="349.6" y="62.3">STRIPPING STRENGTH</text>
<text x="395.5" y="62.3">- M20</text>
<text x="164.6" y="68.2">N1A/N2A</text>
<text x="197.8" y="68.2">N2A</text>
<text x="213.5" y="68.2">12.9Ø Lifting insert</text>
<text x="252.7" y="68.2">2</text>
<text x="271.5" y="66.4">Ref.No</text>
<text x="273.7" y="71.2">N12</text>
<text x="289.5" y="66.4">Bar Diameter</text>
<text x="295.4" y="71.2">8 mm</text>
<text x="323.3" y="66.4">Count</text>
<text x="327" y="71.2">9</text>
<text x="346.7" y="69.9">COVER</text>
<text x="112.5" y="73">380</text>
<text x="130.8" y="73">1522</text>
<text x="148.5" y="73">115</text>
<text x="164.6" y="76.2">N12</text>
<text x="199" y="73">N3</text>
<text x="199" y="77.8">N4</text>
<text x="214" y="77.8">60 mm dowel tube</text>
<text x="216.3" y="73">RR-SA-3.0-200</text>
<text x="252.7" y="73">4</text>
<text x="252.7" y="77.8">4</text>
<text x="273.7" y="76">N13</text>
<text x="294.5" y="76">10 mm</text>
<text x="327" y="76">2</text>
<text x="351.8" y="76.8">WALL</text>
<text x="397.8" y="76.8">- 30mm</text>
<text x="103.5" y="83.8">520</text>
<text x="121.5" y="79.8">T8@200mm C/C</text>
<text x="128.2" y="83.8">2017</text>
<text x="197.8" y="82.6">N4A</text>
<text x="214" y="82.6">60 mm dowel tube</text>
<text x="252.7" y="82.6">6</text>
<text x="280.1" y="82.9">200</text>
<text x="351.8" y="83.5">CORBEL</text>
<text x="397.8" y="83.5">- 25mm</text>
<text x="164.8" y="87.1">N13</text>
<text x="302.3" y="86.1">LENGTH</text>
<text x="110.5" y="91.8">90</text>
<text x="115.9" y="91.8">120</text>
<text x="130.3" y="91.8">1807</text>
<text x="164.8" y="95.1">N14</text>
<text x="275.7" y="90.9">185</text>
<text x="283.2" y="90.9">15</text>
<text x="302.3" y="94.1">RECESS</text>
<text x="349.6" y="91.6">ALL DIMENSIONS ARE IN MM</text>
<text x="110.5" y="99.8">150</text>
<text x="117.3" y="99.8">559</text>
<text x="128.9" y="99.8">600</text>
<text x="140.5" y="99.8">558</text>
<text x="147.8" y="99.8">150</text>
<text x="276" y="98.9">100</text>
<text x="284.8" y="98.9">100</text>
<text x="164.8" y="103.1">N15</text>
<text x="270.7" y="106.9">420</text>
<text x="280.1" y="106.9">200</text>
<text x="302.3" y="102.1">N1/N15</text>
<text x="346.7" y="102.5">LEGENDS:</text>
<text x="302.3" y="110.1">N12</text>
<text x="349.6" y="110.8">ERECTION MARK</text>
<text x="384.3" y="110.8">-</text>
<text x="262.5" y="119.5" transform="rotate(-90 262.5 119.5)">N2</text>
<text x="349.6" y="119.1">MOULD FACE</text>
<text x="384.2" y="119.1">-</text>
<text x="399.1" y="119.7">MF</text>
<text x="52.4" y="121.9" transform="rotate(-90 52.4 121.9)">N2A</text>
<text x="81.2" y="125.9" transform="rotate(-90 81.2 125.9)">1020</text>
<text x="89.2" y="125.9" transform="rotate(-90 89.2 125.9)">1020</text>
<text x="97.2" y="125.9" transform="rotate(-90 97.2 125.9)">1020</text>
<text x="202.3" y="121.9" transform="rotate(-90 202.3 121.9)">N11</text>
<text x="213.7" y="121.9" transform="rotate(-90 213.7 121.9)">SHEAR KEY</text>
<text x="221.7" y="121.9" transform="rotate(-90 221.7 121.9)">N2/N3</text>
<text x="33.2" y="134.9" transform="rotate(-90 33.2 134.9)">40</text>
<text x="57.2" y="135.2" transform="rotate(-90 57.2 135.2)">74</text>
<text x="73.2" y="135.3" transform="rotate(-90 73.2 135.3)">80</text>
<text x="199.1" y="136.2" transform="rotate(-90 199.1 136.2)">100</text>
<text x="210.5" y="137.4" transform="rotate(-90 210.5 137.4)">200</text>
<text x="267.3" y="135.2" transform="rotate(-90 267.3 135.2)">74</text>
<text x="33.2" y="142.4" transform="rotate(-90 33.2 142.4)">620</text>
<text x="41.2" y="142" transform="rotate(-90 41.2 142)">660</text>
<text x="73.2" y="142.8" transform="rotate(-90 73.2 142.8)">580</text>
<text x="169.4" y="139.4">MEZZANINE</text>
<text x="169.4" y="143.4">LEVEL</text>
<text x="218.5" y="141.8" transform="rotate(-90 218.5 141.8)">635</text>
<text x="259.3" y="141.8" transform="rotate(-90 259.3 141.8)">635</text>
<text x="97.2" y="146.1" transform="rotate(-90 97.2 146.1)">1000</text>
<text x="210.5" y="144.7" transform="rotate(-90 210.5 144.7)">523</text>
<text x="49.2" y="151.9" transform="rotate(-90 49.2 151.9)">1580</text>
<text x="89.2" y="153.1" transform="rotate(-90 89.2 153.1)">1700</text>
<text x="210.5" y="155.9" transform="rotate(-90 210.5 155.9)">600</text>
<text x="25.2" y="156" transform="rotate(-90 25.2 156)">1992</text>
<text x="251.3" y="156" transform="rotate(-90 251.3 156)">1992</text>
<text x="346.8" y="160.9">CONTRACTOR -:</text>
<text x="210.5" y="167.9" transform="rotate(-90 210.5 167.9)">600</text>
<text x="218.5" y="163.7" transform="rotate(-90 218.5 163.7)">1490</text>
<text x="259.3" y="163.7" transform="rotate(-90 259.3 163.7)">1490</text>
<text x="359.3" y="167.3">VME Precast Products</text>
<text x="25.2" y="174.9" transform="rotate(-90 25.2 174.9)">49</text>
<text x="65.2" y="177.3" transform="rotate(-90 65.2 177.3)">4083</text>
<text x="210.5" y="179.9" transform="rotate(-90 210.5 179.9)">600</text>
<text x="17.2" y="187.4" transform="rotate(-90 17.2 187.4)">5095</text>
<text x="25.2" y="186.3" transform="rotate(-90 25.2 186.3)">999</text>
<text x="81.2" y="187.1" transform="rotate(-90 81.2 187.1)">5065</text>
<text x="165.9" y="187.8" transform="rotate(-90 165.9 187.8)">5055</text>
<text x="199.1" y="187.4" transform="rotate(-90 199.1 187.4)">4895</text>
<text x="210.5" y="191.9" transform="rotate(-90 210.5 191.9)">600</text>
<text x="218.5" y="187.5" transform="rotate(-90 218.5 187.5)">950</text>
<text x="243.3" y="187.4" transform="rotate(-90 243.3 187.4)">5095</text>
<text x="259.3" y="187.5" transform="rotate(-90 259.3 187.5)">950</text>
<text x="290.5" y="190.9">MF</text>
<text x="346.8" y="190.7">STRUCTURAL CONSULTANT -:</text>
<text x="33.2" y="194" transform="rotate(-90 33.2 194)">4435</text>
<text x="41.2" y="194" transform="rotate(-90 41.2 194)">4435</text>
<text x="49.2" y="194" transform="rotate(-90 49.2 194)">2595</text>
<text x="73.2" y="194" transform="rotate(-90 73.2 194)">4435</text>
<text x="205.8" y="196.4" transform="rotate(-90 205.8 196.4)">T8@200mm C/C</text>
<text x="357.7" y="197.1">ES STRUCTURAL CONSULTANT</text>
<text x="210.5" y="203.9" transform="rotate(-90 210.5 203.9)">600</text>
<text x="25.2" y="205.8" transform="rotate(-90 25.2 205.8)">953</text>
<text x="251.3" y="207" transform="rotate(-90 251.3 207)">3103</text>
<text x="25.2" y="214.9" transform="rotate(-90 25.2 214.9)">49</text>
<text x="89.2" y="215.6" transform="rotate(-90 89.2 215.6)">150</text>
<text x="210.5" y="215.9" transform="rotate(-90 210.5 215.9)">600</text>
<text x="218.5" y="212.6" transform="rotate(-90 218.5 212.6)">1490</text>
<text x="259.3" y="212.6" transform="rotate(-90 259.3 212.6)">1490</text>
<text x="265.6" y="215.6" transform="rotate(-90 265.6 215.6)">150</text>
<text x="25.2" y="227.5" transform="rotate(-90 25.2 227.5)">1055</text>
<text x="65.2" y="227.6" transform="rotate(-90 65.2 227.6)">1012</text>
<text x="210.5" y="227.1" transform="rotate(-90 210.5 227.1)">523</text>
<text x="49.2" y="228.2" transform="rotate(-90 49.2 228.2)">920</text>
<text x="89.2" y="228" transform="rotate(-90 89.2 228)">1000</text>
<text x="218.5" y="232.1" transform="rotate(-90 218.5 232.1)">530</text>
<text x="259.3" y="232.1" transform="rotate(-90 259.3 232.1)">530</text>
<text x="265.6" y="228" transform="rotate(-90 265.6 228)">1000</text>
<text x="81.2" y="236.1" transform="rotate(-90 81.2 236.1)">30</text>
<text x="96.3" y="236.2" transform="rotate(-90 96.3 236.2)">25</text>
<text x="164.7" y="238.6" transform="rotate(-90 164.7 238.6)">145</text>
<text x="193" y="236.2" transform="rotate(-90 193 236.2)">25</text>
<text x="199.1" y="236.1" transform="rotate(-90 199.1 236.1)">100</text>
<text x="210.5" y="234.9" transform="rotate(-90 210.5 234.9)">250</text>
<text x="271.9" y="236.2" transform="rotate(-90 271.9 236.2)">25</text>
<text x="172.9" y="241.4">EGL</text>
<text x="276" y="241.6">100</text>
<text x="285.4" y="241.6">100</text>
<text x="302.3" y="244.8">N4/SHEAR KEY</text>
<text x="113.2" y="249.4">450</text>
<text x="121.8" y="249.4">409</text>
<text x="131.9" y="249.4">600</text>
<text x="141.9" y="249.4">409150</text>
<text x="106.8" y="256.4">90</text>
<text x="116" y="256.4">120</text>
<text x="130.4" y="256.4">1807</text>
<text x="164.4" y="252.7">N4/SHEAR KEY</text>
<text x="346" y="254.5">DRAWING TITLE</text>
<text x="374.6" y="254.5">-:</text>
<text x="164.4" y="259.6">N4A/SHEAR KEY</text>
</g>
<g font-size="3.4">
<text x="172.5" y="131.1">4000</text>
<text x="174.3" y="235.1">-1200</text>
<text x="405.1" y="276.9">A3</text>
</g>
<g font-size="3.2">
<text x="348.5" y="260.9">PW-GF-24-MOULD DRAWING</text>
<text x="405.5" y="282.4">0</text>
</g>
<g font-size="3">
<text x="359.3" y="172.9">Arihant Esta, 2g2, 2</text>
<text x="388.8" y="172.9">floor,</text>
<text x="359.3" y="176.2">No.370, Church Road, Mogappair East,</text>
<text x="359.3" y="179.5">Chennai-600037.</text>
<text x="359.3" y="182.8">Tel:+91- 98400 - 41400 / 90802 - 22066</text>
<text x="357.7" y="201.1">B167, 12th cross street, Jawahar Nagar,</text>
<text x="357.7" y="204.4">Palayamkottai, Tirunelveli-627007</text>
<text x="357.7" y="207.8">Cell No: +91 9865803764</text>
<text x="345.1" y="270.9">JOB NO. :</text>
<text x="360.7" y="271.1">ESP24075</text>
<text x="384.8" y="271.4">DRAWN BY:-</text>
<text x="404.8" y="271.4">IH</text>
<text x="345.1" y="276.8">ELEMENT NO. :</text>
<text x="367.7" y="276.8">PW-GF-24</text>
<text x="384.8" y="276.8">SHEET SIZE:-</text>
<text x="345.1" y="282.4">DWG. NO. :</text>
<text x="345.1" y="287.7">SCALE :</text>
<text x="360.5" y="287.7">1 : 50</text>
<text x="361.9" y="282.4">PW-GF-24(M1)</text>
<text x="384.8" y="282.4">REV.NO:-</text>
<text x="384.8" y="288">LEVEL. :</text>
</g>
<g font-size="2.8">
<text x="116.7" y="110">2</text>
<text x="129.4" y="110">1</text>
<text x="158.4" y="132.8">3</text>
<text x="158.4" y="223.6">4</text>
<text x="127.4" y="274.7">1 : 50</text>
<text x="278.6" y="274.7">1 : 50</text>
</g>
<g font-size="2.5">
<text x="345.9" y="238.6">Rev</text>
<text x="347.4" y="235.3">0</text>
<text x="353.6" y="235.3">26-05-25</text>
<text x="355.9" y="238.6">Date</text>
<text x="372" y="235.3">FOR APPROVAL</text>
<text x="375.3" y="238.6">Description</text>
<text x="398.2" y="238.6">Chkd</text>
<text x="406" y="238.6">Appd.</text>
<text x="366" y="245.4">REVISION SCHEDULE</text>
</g>
<g font-size="2.1">
<text x="399.5" y="235.2">PK</text>
<text x="407" y="235.2">PRC</text>
</g>
<text font-size="2" x="385.7" y="172">nd</text>
</svg>
